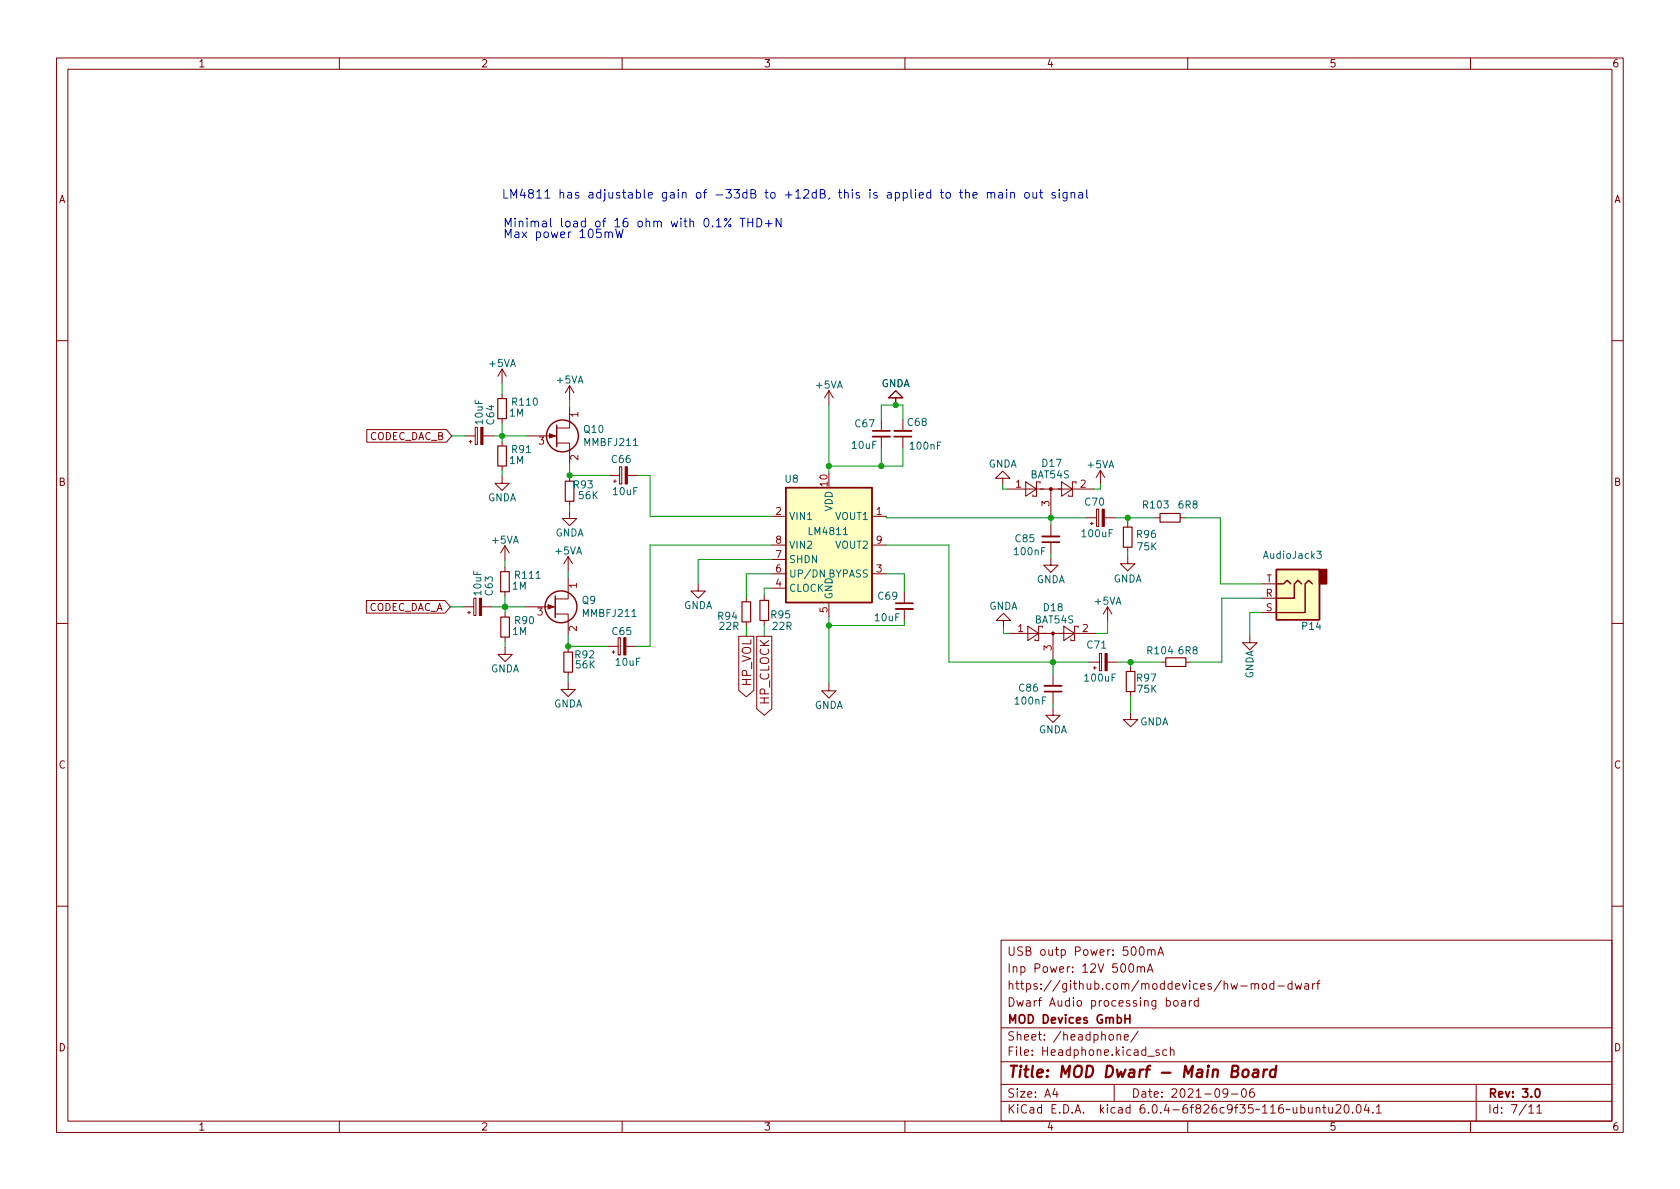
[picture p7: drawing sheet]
<svg xmlns="http://www.w3.org/2000/svg" width="297mm" height="210mm" viewBox="0 0 297 210" stroke-linecap="round" stroke-linejoin="round" font-family="sans-serif">
<g fill="none" stroke="#840000" stroke-width=".18">
<path d="M10 10.2h277v190.1h-277zM12 12.2h273v186.1h-273zM60 10.2v2M110 10.2v2M160 10.2v2M210 10.2v2M260 10.2v2M10 60.2h2M64.9 76h14l1 1.1-1 1.1h-14zM82.2 77.1h1.8M82.9 78.1h.5M83.2 77.8v.6"/>
<path d="M84 75.6h.4v3h-.4zM85.4 77.1h1.8M88.8 65.3v2.5M88.8 69.7v.8M88.8 74v.8M88.8 78.1v.8M88.8 65.3l-.8 1.2M88.8 65.3l.7 1.2M93.1 77.1h5.3M98.4 78.4h2.3v3.8M100.7 72v3.7h-2.3M100.7 68.2v2.5"/>
<path d="M100.7 68.2l-.8 1.3M100.7 68.2l.8 1.3M146.6 69.1l-.8 1.3M146.6 69.1v2.5M146.6 69.1l.7 1.3M155.8 74.2v2M155.8 77.2v2M158.4 70.4h1.2l-1.2-1.3-1.3 1.3h1.3v1.2M159.6 74.2v2M159.6 77.2v2M285 60.2h2M88.8 84.2v1.3h-1.3l1.3 1.2 1.2-1.2h-1.2"/>
<path d="M88.8 82.4v.8M89.3 96.5v2.6M89.3 96.5l-.8 1.3M89.3 96.5l.7 1.3M100.5 98.4l-.8 1.3M100.5 98.4v2.6M100.5 98.4l.7 1.3M100.7 90.4v1.3h-1.3l1.3 1.3 1.3-1.3h-1.3M100.7 84.3v.8M100.7 88.6v.8M107.7 84.1h1.9M108.5 85.1h.5"/>
<path d="M108.7 84.8v.5M109.6 82.5h.3v3.1h-.3zM110.9 84.1h1.9M136.4 91.3h2.5M136.4 98.9h2.5M136.4 96.4h2.5M154.2 91.3h2.5M154.2 96.4h2.5M177.3 84.6h1.3l-1.3-1.3-1.3 1.3h1.3v1.2M178.2 86.5h15.2M181.4 85.2l1.9 1.3-1.9 1.3zM183.3 85.2v2.6h-.7v-.3"/>
<path d="M183.9 85.2v.3M185.8 98.7v1.2h1.3l-1.3 1.3-1.3-1.3h1.3M185.8 86.5v5.1M185.8 92.8v2.1M185.8 95.9v2M187.7 85.2l1.9 1.3-1.9 1.3zM190.2 85.5v-.3h-.6v2.6h-.6v-.3M192 91.6h1.9M192.8 92.6h.5M193 92.3v.5M193.9 90h.4v3.1h-.4zM194.6 83.2l-.8 1.2"/>
<path d="M194.6 83.2v2.5M194.6 83.2l.7 1.2M195.2 91.6h1.9M199.4 98.4v1.3h1.3l-1.3 1.3-1.3-1.3h1.3M199.4 92.5v.7M199.4 96.8v.7M204.3 91.6h.8M208.7 91.6h.7M10 110.2h2M64.8 106.2h13.9l.9 1.1-.9 1.1h-13.9zM81.9 107.3h1.9M82.7 108.3h.5"/>
<path d="M82.9 108.1v.5M83.8 105.8h.4v3h-.4zM85.1 107.3h1.9M89.3 100.3v.8M89.3 104.6v.8M89.3 114.4v1.3h-1.3l1.3 1.3 1.3-1.3h-1.3M89.3 108.4v.7M89.3 112.7v.7M92.8 107.3h5.4M98.2 108.6h2.3v3.8M100.5 102.2v3.7h-2.3M100.5 114.5v.8"/>
<path d="M100.5 118.9v.7M107.4 114.3h1.9M108.2 115.3h.5M108.5 115.1v.5M109.3 112.8h.4v3h-.4zM110.7 114.3h1.8M123.4 103.2v1.3h-1.2l1.2 1.3 1.3-1.3h-1.3M130.6 112.5h2.7v9.6l-1.3 1.1-1.4-1.1zM132 105.7v.7M132 110v.7M133.8 112.5h2.7v12.8l-1.4 1.2-1.3-1.2zM135.1 105.4v.8"/>
<path d="M135.1 109.7v.8M136.4 101.5h2.5M136.4 104h2.5M146.6 106.5v2.6M154.2 101.5h2.5M159.9 104.6v2.1M159.9 107.7v2M177.4 109.7h-1.3l1.3-1.2 1.3 1.2h-1.3v1.3M178.6 112h15.2M181.7 110.7l1.9 1.3-1.9 1.3zM183.6 110.7v2.6h-.6v-.3M184.3 110.7v.3"/>
<path d="M186.2 112v5.1M186.2 119.2v2.1M188.1 110.7l1.9 1.3-1.9 1.3zM190.6 111v-.3h-.6v2.6h-.6v-.3M192.5 117.1h1.9M193.3 118.1h.5M193.5 117.9v.5M194.4 115.6h.4v3h-.4zM195.8 117.1h1.8M195.8 107.3l.8 1.3M195.8 107.3v2.5M195.8 107.3l-.7 1.3"/>
<path d="M199.9 118v.7M205.4 117.1h.7M209.7 117.1h.7M221 112.4v1.3h1.2l-1.2 1.2-1.3-1.2h1.3M223.1 105.8h2.6M223.1 108.3h2.6M223.1 103.2h2.6M285 110.2h2M100.5 120.6v1.3h-1.3l1.3 1.3 1.2-1.3h-1.2M146.6 120.9v1.3h1.2l-1.2 1.2-1.3-1.2h1.3M186.2 125.2v1.3h1.3l-1.3 1.3-1.3-1.3h1.3M186.2 122.3v2"/>
<path d="M199.9 126v1.2h1.3l-1.3 1.3-1.3-1.3h1.3M199.9 122.3v.8M10 160.2h2M177 166.3h108v32h-108zM199.7 170.6l.2-.2a.81 .81 0 0 1 .6 .7 .81 .81 0 0 1-.3 .8h-.1a.81 .81 0 0 1-.4-1.3zM201.1 171.1l.2-.2 .3 .1 .1 .9M201.1 170.9v1M201.6 167.6l.2-.2a.81 .81 0 0 1 .6 .7 .81 .81 0 0 1-.3 .8h-.2a.81 .81 0 0 1-.3-1.3zM201.7 171.1l.2-.2 .4 .1 .1 .9M202.9 171.9l.5-1.5 .5 1.5M202.9 168.1l.2-.2 .4 .1 .1 .9M202.9 167.9v1"/>
<path d="M203 171.5h.7M203.6 168.1l.2-.2 .3 .1 .1 .9M204.7 168.9l.5-1.5 .5 1.5M204.9 168.5h.7M206.2 177l.4-.1 .3 .3v.4l-.1 .3h-.6M207.6 177l.4-.1 .3 .3v.4l-.3 .3h-.4l-.1-.3v-.4zM208.9 177h.6l.1 .9M209.6 177.3l-.5 .1a.29 .29 0 0 0-.2 .2 .29 .29 0 0 0 .2 .3h.5M210.3 176.9v1M210.7 176.9l-.3 .1-.1 .2M211.9 177l-.5-.1-.3 .3v.4l.2 .3h.6M211.9 176.4v1.5"/>
<path d="M221.2 174.1l.2-.2 .4 .1 .1 .9M221.2 173.9v1M221.9 174.1l.2-.2 .3 .1 .1 .9M223.3 174l.3-.1 .3 .3v.4l-.3 .3h-.3l-.2-.3v-.4zM225.2 174l-.4-.1-.3 .3v.4l.1 .3h.6M225.2 173.4v1.5M225.9 174.4h1.2M228.4 174l-.4-.1-.3 .3v.4l.2 .3h.5M228.4 173.4v1.5M229 173.9l.3 1 .3-.7 .3 .7 .2-1M230.7 174h.6l.1 .9M231.4 174.3l-.5 .1a.29 .29 0 0 0-.3 .2 .29 .29 0 0 0 .3 .3h.5"/>
<path d="M232.1 173.9v1M232.5 173.9l-.3 .1-.1 .2M232.8 173.9h.6M233.4 173.4l-.4 .2v1.3M285 160.2h2M60 198.3v2M110 198.3v2M160 198.3v2M177 194.8h108M177 191.8h108M177 187.8h108M177 181.8h108"/>
<path d="M186.5 192.5l-.4 1h1M186.9 193v1M197 191.8v3M197.5 183.1l.2-.2 .4 .1v.9M197.5 182.9v1M198.8 183.4l.7-.1-.1-.3-.4-.1-.2 .2 .1 .8h.5M201.2 182.4l-1.3 1.9M202.9 186.8h1.2M204.9 185.7l-.3-.1-.2 .2v.3l.5 .1v.4h-.5M206.3 185.7l-.4-.1-.3 .3v.4l.1 .3h.6M206.9 185.8l.2-.2 .4 .1 .1 .9M206.9 185.1v1.5"/>
<path d="M210 198.3v2M217.1 193.2l-.3 .3h-.3l-.3-.3 .2-.6 .4-.1 .2 .2a.99 .99 0 0 1-.4 1.3h-.2M217.7 193.5h1.2M219.7 192.6l.2-.1a.81 .81 0 0 1 .5 .7 .81 .81 0 0 1-.3 .8h-.1a.81 .81 0 0 1-.6-.6 .81 .81 0 0 1 .3-.8zM221.6 192.5a.59 .59 0 0 0-.7 .7v.5l.2 .3h.4l.2-.1 .1-.5-.2-.2-.4-.1-.3 .3M232.7 196l.2-.2 .4 .1 .1 .9M232.7 195.8v1M233.9 195.8h.5M234.1 195.3v1.3l.3 .2M234.9 195.8l.1 1h.4l.2-.1M235.6 195.8v1M236.2 195.5l.6-.2 .2 .2 .1 .3-1 1h1"/>
<path d="M237.8 195.5l.2-.2a.81 .81 0 0 1 .6 .7 .81 .81 0 0 1-.3 .8h-.2a.81 .81 0 0 1-.3-1.3zM239.1 196.7v.1M240 195.4l.1-.1a.81 .81 0 0 1 .6 .7 .81 .81 0 0 1-.3 .8h-.1a.81 .81 0 0 1-.6-.6 .81 .81 0 0 1 .3-.8zM241.6 195.3l-.4 1h.9M241.9 195.8v1M242.7 196.7v.1M243.4 195.8l.4-.5v1.5M243.4 196.8h.8M260 198.3v2M261 191.8v6.5M270.3 195.8l.4-.5v1.5M270.3 196.8h.9"/>
<path d="M271.7 195.8l.5-.5v1.5M271.7 196.8h.9"/>
</g>
<path d="M154.3 76.2h3.1M158.1 77.2h3.1M184.3 95.9h3M158.4 106.7h3M184.7 122.3h3M198.9 179.4v1.5M199.8 179.4v1.5M198.9 180.1h.9M271.6 192.6l.2-.1a.82 .82 0 0 1 .6 .7 .82 .82 0 0 1-.3 .8h-.2a.81 .81 0 0 1-.6-.6 .81 .81 0 0 1 .3-.8z" fill="none" stroke="#840000" stroke-width=".3"/>
<path d="M219.8 189.3a.52 .52 0 0 1 .6-.2 .52 .52 0 0 1 .4 .4l-.1 .6a.55 .55 0 0 1-.5 .4 .55 .55 0 0 1-.5-.4zM221.7 189.2l.2-.1 .5 .1v1.3M222.5 189.6l-.7 .1a.4 .4 0 0 0-.3 .3 .4 .4 0 0 0 .2 .5l.7-.1M223.5 189.1l-.2 1.4M224.1 189.1l-.4 .1-.3 .3M225.6 189.2a.66 .66 0 0 0-1 .3l-.1 .6 .2 .3 .1 .1 .6-.1M225.7 188.5l-.3 2" fill="none" stroke="#840000" stroke-width=".4"/>
<path d="M88 70.5h1.5v3.5h-1.5zM88 78.9h1.5v3.5h-1.5zM99.9 85.1h1.6v3.5h-1.6zM198.6 93.2h1.6v3.6h-1.6zM205.1 90.8h3.6v1.5h-3.6zM88.5 101.1h1.5v3.5h-1.5zM88.5 109.1h1.6v3.6h-1.6zM99.7 115.3h1.5v3.6h-1.5zM131.2 106.4h1.5v3.6h-1.5zM134.4 106.2h1.5v3.5h-1.5zM199.1 118.7h1.6v3.6h-1.6zM206.1 116.3h3.6v1.6h-3.6z" fill="none" stroke="#840000" stroke-width=".2"/>
<path d="M154.3 77.2h3.1M158.1 76.2h3.1M184.3 94.9h3M158.4 107.7h3M184.7 121.3h3" fill="none" stroke="#840000" stroke-width=".33"/>
<g fill="none" stroke="#840000" stroke-width=".25">
<path d="M98.4 75.2v3.8M138.9 86.2h15.3v20.3h-15.3zM98.2 105.4v3.8M225.7 100.7h7.6v8.9h-7.6zM225.7 103.2h1.2l.7-.6 .6 .6M230.1 103.2l-.6-.6-.6 .6v2.6h-3.2M232 103.2l-.6-.6-.6 .6v5.1h-5.1"/>
<circle cx="99.4" cy="77.1" r="2.82"/>
<circle cx="99.2" cy="107.3" r="2.82"/>
</g>
<g fill="#840000" stroke="#840000" stroke-width=".18">
<path d="M96.9 106.9l1 .4-1 .4z"/>
<path d="M97.2 76.7l1 .4-1 .4z"/>
<path d="M85 75.6h.4v3h-.4z"/>
<path d="M110.3 112.8h.4v3h-.4z"/>
<path d="M195.4 115.6h.4v3h-.4z"/>
<path d="M110.5 82.5h.4v3.1h-.4z"/>
<path d="M194.9 90h.3v3.1h-.3z"/>
<path d="M84.8 105.8h.3v3h-.3z"/>
<circle cx="186.2" cy="112" r=".25"/>
<circle cx="185.8" cy="86.5" r=".25"/>
</g>
<g fill="#ffffc2" stroke="#ffffc2" stroke-width=".18">
<path d="M225.7 100.7h7.6v8.9h-7.6z"/>
<path d="M138.9 86.2h15.3v20.3h-15.3z"/>
</g>
<path d="M233.3 100.7h1.3v2.5h-1.3z" fill="#840000" stroke="#840000" stroke-width=".25"/>
<path d="M232.8 97.5h.8l-.4 .5 .4 .1v.5l-.2 .1-.6-.1M145.8 100.8v1.2l-.8-1.2v1.2" fill="none" stroke="#006464" stroke-width=".18"/>
<g fill="none" stroke="#0000c2" stroke-width=".18">
<path d="M129.3 38.6l-1.2 1.5M130.8 38.6h.9M131.3 38.6v1.5M132.2 38.6v1.5M132.2 39.3h.9M133.1 38.6v1.5M133.8 38.6a.77 .77 0 0 1 .9 .8 .77 .77 0 0 1-.9 .7zM135.3 39.5h1.2M135.9 39v1.1M138.1 38.6v1.5l-.9-1.5v1.5M169.6 34h.6M169.9 33.5v1.3l.3 .2"/>
<path d="M170.7 34.2l.2-.2 .4 .1 .1 .9M170.7 33.5v1.5M172 34.5l.8-.1-.1-.3-.4-.1-.3 .2 .1 .8h.6M174.6 34.2l.2-.2 .4 .1v.9M174.6 34v1M175.2 34.2l.2-.2 .4 .1 .1 .9M176.6 34.1h.6l.1 .9M177.3 34.4l-.5 .1a.3 .3 0 0 0-.3 .3 .3 .3 0 0 0 .3 .2h.5M178 33.5v.2M178 34v1M178.7 34.2l.2-.2 .4 .1 .1 .9M178.7 34v1"/>
<path d="M181.3 34.2l.2-.2 .4 .2 .1 .6-.2 .2h-.3l-.2-.1zM182.6 34l.1 1h.4l.2-.1M183.3 34v1M183.8 34h.6M184 33.5v1.3l.4 .2M186.5 34.1l-.3-.1-.2 .2v.3l.5 .1v.4h-.5M187.3 33.5v.2M187.3 34v1M188.7 34v1.3l-.3 .3-.4-.1M188.7 34.1l-.5-.1-.3 .3v.5l.2 .2h.6M189.4 34.2l.2-.2 .4 .1v.9M189.4 34v1"/>
<path d="M190.8 34.1h.5l.1 .9M191.4 34.4l-.5 .1a.3 .3 0 0 0-.2 .3 .3 .3 0 0 0 .2 .2h.5M192.1 33.5v1.3l.3 .2M107.6 41.2l.2-.2 .4 .1 .1 .9M108.9 40.5l.3 1.5 .3-1.1 .3 1.1 .4-1.5"/>
<circle cx="129" cy="39.9" r=".21"/>
</g>
<g fill="none" stroke="#009600" stroke-width=".18">
<path d="M79.9 77.1h2.3M87.2 77.1h5.9M88.8 67.8v1.9M88.8 74.8v3.3M100.7 70.7v1.3M146.6 71.6v12.1M155.8 74.2v-2.6h3.8v2.6M155.8 79.2v3.2M159.6 79.2v3.2h-13M88.8 83.2v1M89.3 99.1v1.2M100.7 84.1h7"/>
<path d="M100.7 82.2v2.1M100.7 89.4v1M112.8 84.1h2.1v7.2h21.5M136.4 98.9h-13v4.3M136.4 96.4h-21.5v17.9h-2.4M156.7 96.4h11.1v20.7h24.7M156.7 91.3v.3h35.3M177.3 85.8v.7h.9M185.8 91.6v1.2M185.8 97.9v.8M194.6 85.7v.8h-1.2M197.1 91.6h7.2"/>
<path d="M199.4 91.6v.9M199.4 97.5v.9M209.4 91.6h6.4v11.6h7.3M79.6 107.3h2.3M87 107.3h5.8M89.3 105.4v3M89.3 113.4v1M100.5 101v1.2M100.5 112.4v2.1M100.5 119.6v1M100.5 114.3h6.9M132 110.7v1.8"/>
<path d="M135.1 110.5v2M136.4 101.5h-4.4v4.2M136.4 104h-1.3v1.4M146.6 109.1v11.8M156.7 101.5h3.2v3.1M159.9 109.7v.9h-13.3M177.4 111v1h1.2M186.2 117.1v2.1M195.8 109.8v2.2h-2M197.6 117.1h7.8M199.9 117.1v.9M223.1 105.8h-7.1v11.3h-5.6"/>
<path d="M223.1 108.3h-2.1v4.1M186.2 124.3v.9M199.9 123.1v2.9"/>
</g>
<g fill="#009600" stroke="#009600" stroke-width=".18">
<circle cx="158.4" cy="71.6" r=".46"/>
<circle cx="146.6" cy="82.4" r=".46"/>
<circle cx="155.8" cy="82.4" r=".46"/>
<circle cx="185.8" cy="91.6" r=".46"/>
<circle cx="146.6" cy="110.6" r=".46"/>
<circle cx="100.5" cy="114.3" r=".46"/>
<circle cx="199.9" cy="117.1" r=".46"/>
<circle cx="186.2" cy="117.1" r=".46"/>
<circle cx="199.4" cy="91.6" r=".46"/>
<circle cx="88.8" cy="77.1" r=".46"/>
<circle cx="100.7" cy="84.1" r=".46"/>
<circle cx="89.3" cy="107.3" r=".46"/>
</g>
<text font-size="2.8" fill="#840000" x="178" y="190.6">Title: MOD Dwarf - Main Board</text>
<g font-size="2.1" fill="#0000c2">
<text x="88.6" y="35.1">LM4811 has adjustable gain of -33dB to +12dB, this is applied to the main out signal</text>
<text x="88.9" y="40.2">Minimal load of 16 ohm with 0.1% THD+N</text>
<text x="88.9" y="42.1">Max power 105mW</text>
</g>
<g font-size="2.1" fill="#840000">
<text x="132.8" y="121.4" transform="rotate(-90 132.8 121.4)">HP_VOL</text>
<text x="136" y="124.6" transform="rotate(-90 136 124.6)">HP_CLOCK</text>
<text x="178" y="172">Inp Power: 12V 500mA</text>
<text x="178" y="169">USB outp Power: 500mA</text>
<text x="178" y="178">Dwarf Audio processing board</text>
<text x="178" y="175">https://github.com/moddevices/hw-mod-dwarf</text>
<text x="178" y="184">Sheet: /headphone/</text>
<text x="178" y="181">MOD Devices GmbH</text>
<text x="178" y="186.7">File: Headphone.kicad_sch</text>
<text x="178" y="196.9">KiCad E.D.A. kicad 6.0.4-6f826c9f35~116~ubuntu20.04.1</text>
<text x="178" y="194.1">Size: A4</text>
<text x="200" y="194.1">Date: 2021-09-06</text>
<text x="263" y="194.1">Rev: 3.0</text>
<text x="263" y="196.9">Id: 7/11</text>
</g>
<g font-size="1.8" fill="#840000">
<text x="35" y="11.9">1</text>
<text x="85" y="11.9">2</text>
<text x="135" y="11.9">3</text>
<text x="185" y="11.9">4</text>
<text x="235" y="11.9">5</text>
<text x="285" y="11.9">6</text>
<text x="10.3" y="35.9">A</text>
<text x="285.3" y="35.9">A</text>
<text x="65.2" y="77.8">CODEC_DAC_B</text>
<text x="10.3" y="85.9">B</text>
<text x="285.3" y="85.9">B</text>
<text x="64.9" y="108">CODEC_DAC_A</text>
<text x="10.3" y="135.9">C</text>
<text x="285.3" y="135.9">C</text>
<text x="10.3" y="185.9">D</text>
<text x="285.3" y="185.9">D</text>
<text x="35" y="199.9">1</text>
<text x="85" y="199.9">2</text>
<text x="135" y="199.9">3</text>
<text x="185" y="199.9">4</text>
<text x="235" y="199.9">5</text>
<text x="285" y="199.9">6</text>
</g>
<g font-size="1.8" fill="#006464">
<text x="86.5" y="64.9">+5VA</text>
<text x="90.7" y="71.7">R110</text>
<text x="98.5" y="67.8">+5VA</text>
<text x="144.3" y="68.7">+5VA</text>
<text x="155.8" y="68.4">GNDA</text>
<text x="85.3" y="75" transform="rotate(-90 85.3 75)">10uF</text>
<text x="87.4" y="75" transform="rotate(-90 87.4 75)">C64</text>
<text x="90.1" y="73.7">1M</text>
<text x="103.3" y="76.5">Q10</text>
<text x="151.3" y="75.6">C67</text>
<text x="160.5" y="75.3">C68</text>
<text x="90.1" y="82">1M</text>
<text x="90.6" y="80.1">R91</text>
<text x="103.4" y="78.9">MMBFJ211</text>
<text x="108.2" y="81.9">C66</text>
<text x="150.7" y="79.4">10uF</text>
<text x="161.1" y="79.5">100nF</text>
<text x="174.7" y="82.7">GNDA</text>
<text x="184.3" y="82.5">D17</text>
<text x="192.3" y="82.8">+5VA</text>
<text x="86.2" y="88.6">GNDA</text>
<text x="101.5" y="86.4">R93</text>
<text x="102.4" y="88.3">56K</text>
<text x="108.5" y="87.5">10uF</text>
<text x="138.8" y="85.3">U8</text>
<text x="182.3" y="84.6">BAT54S</text>
<text x="191.9" y="89.4">C70</text>
<text x="202.2" y="89.9">R103</text>
<text x="208.4" y="89.9">6R8</text>
<text x="98.1" y="94.9">GNDA</text>
<text x="139.4" y="91.9">VIN1</text>
<text x="143.2" y="94.6">LM4811</text>
<text x="147.2" y="90.5" transform="rotate(-90 147.2 90.5)">VDD</text>
<text x="147.8" y="91.9">VOUT1</text>
<text x="179.6" y="95.9">C85</text>
<text x="191.4" y="95">100uF</text>
<text x="201.1" y="95.1">R96</text>
<text x="87" y="96.1">+5VA</text>
<text x="98.2" y="98">+5VA</text>
<text x="139.4" y="99.6">SHDN</text>
<text x="139.4" y="97">VIN2</text>
<text x="147.8" y="97">VOUT2</text>
<text x="179.5" y="98.2">100nF</text>
<text x="201.2" y="97.3">75K</text>
<text x="223.6" y="98.8">AudioJack3</text>
<text x="85.1" y="105.2" transform="rotate(-90 85.1 105.2)">10uF</text>
<text x="87.1" y="105.2" transform="rotate(-90 87.1 105.2)">C63</text>
<text x="90.6" y="104.3">1M</text>
<text x="91.2" y="102.3">R111</text>
<text x="102.9" y="106.8">Q9</text>
<text x="120.8" y="107.7">GNDA</text>
<text x="139.4" y="104.6">CLOCK</text>
<text x="139.4" y="102.1">UP/DN</text>
<text x="146.4" y="102.1">BYPASS</text>
<text x="147.2" y="106" transform="rotate(-90 147.2 106)">GND</text>
<text x="155.3" y="106">C69</text>
<text x="174.8" y="107.8">GNDA</text>
<text x="183.2" y="103.1">GNDA</text>
<text x="193.6" y="106.9">+5VA</text>
<text x="196.8" y="103">GNDA</text>
<text x="90.6" y="112.3">1M</text>
<text x="91.1" y="110.4">R90</text>
<text x="103.2" y="109.1">MMBFJ211</text>
<text x="108.3" y="112.3">C65</text>
<text x="127" y="109.6">R94</text>
<text x="127.3" y="111.4">22R</text>
<text x="136.4" y="109.3">R95</text>
<text x="136.7" y="111.4">22R</text>
<text x="154.8" y="109.8">10uF</text>
<text x="183" y="110.2">BAT54S</text>
<text x="184.6" y="108.1">D18</text>
<text x="230.3" y="111.4">P14</text>
<text x="86.7" y="118.9">GNDA</text>
<text x="101.8" y="116.4">R92</text>
<text x="101.9" y="118.2">56K</text>
<text x="108.9" y="117.7">10uF</text>
<text x="192.3" y="114.7">C71</text>
<text x="203" y="115.7">R104</text>
<text x="208.4" y="115.7">6R8</text>
<text x="97.9" y="125.1">GNDA</text>
<text x="144" y="125.3">GNDA</text>
<text x="179.6" y="124.6">100nF</text>
<text x="180.2" y="122.3">C86</text>
<text x="191.9" y="120.5">100uF</text>
<text x="201.1" y="120.5">R97</text>
<text x="201.2" y="122.5">75K</text>
<text x="221.6" y="120.1" transform="rotate(-90 221.6 120.1)">GNDA</text>
<text x="183.6" y="129.7">GNDA</text>
<text x="201.5" y="128.3">GNDA</text>
</g>
<g font-size="1.8" fill="#a90000">
<text x="102.2" y="73.8" transform="rotate(-90 102.2 73.8)">1</text>
<text x="95.3" y="78.6">3</text>
<text x="102.2" y="81.4" transform="rotate(-90 102.2 81.4)">2</text>
<text x="146.3" y="85.9" transform="rotate(-90 146.3 85.9)">10</text>
<text x="179.6" y="86.2">1</text>
<text x="185.5" y="89.5" transform="rotate(-90 185.5 89.5)">3</text>
<text x="191" y="86.2">2</text>
<text x="137.2" y="91.1">2</text>
<text x="155" y="91.1">1</text>
<text x="137.2" y="101.2">6</text>
<text x="137.2" y="98.7">7</text>
<text x="137.2" y="96.1">8</text>
<text x="155" y="101.2">3</text>
<text x="155" y="96.1">9</text>
<text x="102" y="104" transform="rotate(-90 102 104)">1</text>
<text x="137.2" y="103.8">4</text>
<text x="223.8" y="105.5">R</text>
<text x="223.9" y="103">T</text>
<text x="95" y="108.8">3</text>
<text x="102" y="111.6" transform="rotate(-90 102 111.6)">2</text>
<text x="146.3" y="108.3" transform="rotate(-90 146.3 108.3)">5</text>
<text x="180" y="111.8">1</text>
<text x="191.4" y="111.8">2</text>
<text x="223.8" y="108.1">S</text>
<text x="185.9" y="115" transform="rotate(-90 185.9 115)">3</text>
</g>
</svg>
